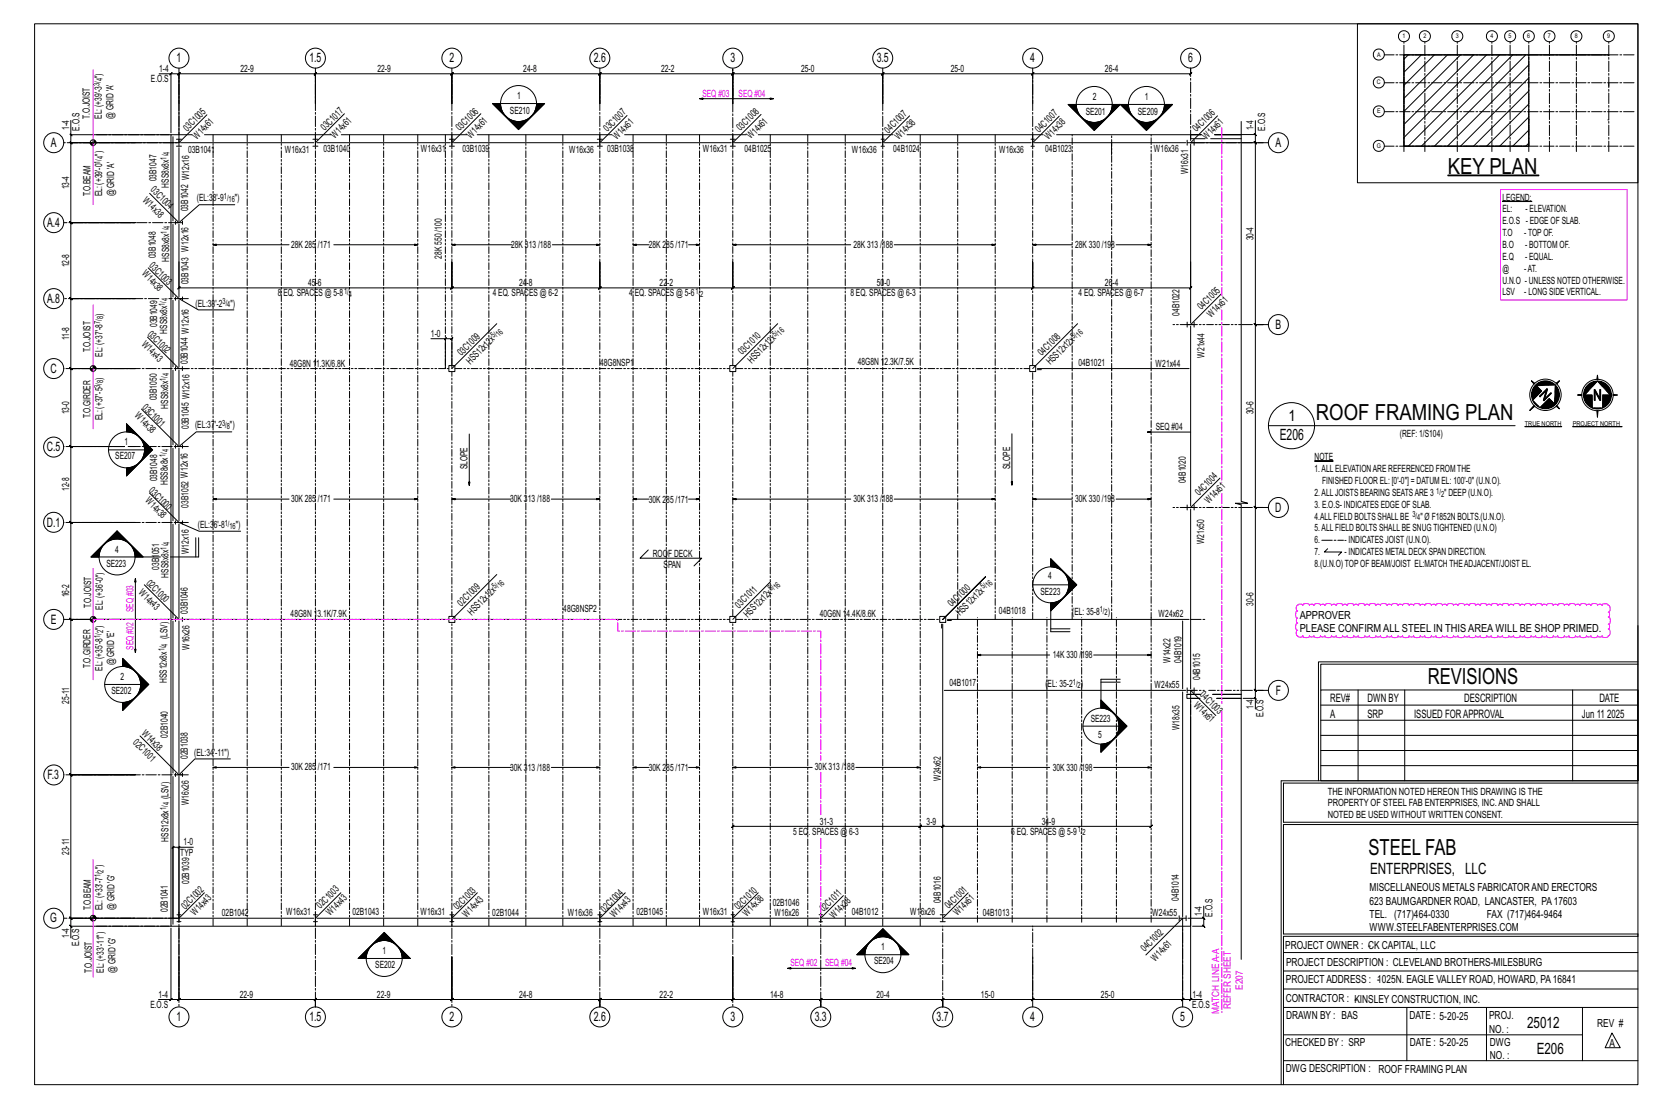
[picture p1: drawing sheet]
<svg xmlns="http://www.w3.org/2000/svg" width="914mm" height="610mm" viewBox="0 0 914 610" stroke-linecap="round" stroke-linejoin="round" font-family="sans-serif">
<path d="M797 96h50v1h-50zM827 111h16zM839 235h21zM866 235h27zM724 254h10z" fill="#000" stroke="#000" stroke-width=".55"/>
<g fill="none" stroke="#000" stroke-width=".55">
<path d="M19 13h883v584h-883zM747 13h155v88h-155zM569 40l-1 1zM655 38v3l1-1-1 1h-86M775 30l-2 3M782 30l-9 10M790 30l-17 17M797 30l-24 24M804 30l-31 31M811 30l-38 39M818 30l-45 46M826 30l-51 50"/>
<path d="M833 30l-51 50M840 30l-50 50M842 30v50h-69v-50h113M842 36l-45 44M886 31v-1h-113v50h3M88 41h6v32M93 41l2-1zM94 41h5h-1l1-1v1v33M99 57v-16h-1l1-1v1h75h-1l1-1v1v16v-16h-1l1-1v1h75h-1l1-1v1v16v-16h-1l1-1v1h81l1-1-1 1v16v-16l1-1-1 1h73l1-1-1 1v16v-16l1-1-1 1h83h-1l2-1-1 1v16v-16h-1l2-1-1 1h83h-1l1-1v1v16M271 57l14 14 15-14-15 14zM271 57l14 14 14-14M272 57l5 6"/>
<path d="M272 57l5 5M272 57l5 4M272 57l4 4M273 57l3 3M274 57l2 2M274 57l2 1M275 57l1 1M275 57h1M276 57h24l-15 14-14-14h4M296 57h-1M296 57l-1 1M297 57l-2 1"/>
<path d="M297 57l-2 2M298 57l-3 3M299 57l-5 4M385 54h41M588 58l14 13 14-13M589 58l5 5M589 58l5 4M589 58l4 4M590 58l3 3M590 58l3 2M591 58l2 1M592 58h1"/>
<path d="M592 58h.1M592 58h53M592 58h-4l14 14M593 59l-2-1 2 1M612 58h.1M613 58h-1M613 58l-1 1M614 58l-2 1M614 58l-2 2M615 58l-3 2M615 58l-3 3M616 58l-5 4"/>
<path d="M616 58l-6 5M617 58l-15 14-14-14 14 14M618 58l4 4M618 58l4 3M619 58l3 2M619 58l2 2M620 58l1 1M620 58h1M621 58h.1M641 58h1l-1 1M641 58h.1M642 58h-1"/>
<path d="M642 58l-1 1M643 58l-2 1M643 58l-2 2M644 58l-3 2M644 58l-4 3M644 58l-4 4M645 58l-5 4M645 58l-4 1M645 58l-6 5M645 58l-14 13-14-13 6 5M645 58l-14 14-14-14 14 14M645 58l-14 14"/>
<path d="M842 57l-24 23M842 50l-31 30M842 43l-38 37M886 46v2M38 74l2 1zM39 66v8h54M49 79h4M50 79l1 1M51 79h.1M51 78l1 1M51 77l1 2M51 77l2 2"/>
<path d="M51 77v3M52 77l1 1M75 79h-36l-1-1 2 1h-1v44l-1-1 2 1h-1h36h-36l-1-1 2 1h-1v41h-1l2 1-1-1h36h-36h-1l2 1-1-1v39l-1-1 2 2-1-1h36h-36l-1-1 2 2-1-1v43l-1-1 2 2-1-1h29h-29l-1-1 2 2-1-1v42l-1-1 2 1h-1h36h-36l-1-1 2 1h-1v53l-1-1 2 2-1-1h34h-34l-1-1 2 2-1-1v86l-1-1 2 1h-1h36h-36l-1-1 2 1h-1v79l-1-1 2 1h-1h36M95 75v47M97 77h3M99 77v4M99 79h74M106 74h-12v436h561v-125h6h-8v-3h8h-8M113 74h69M114 63l-15 16h-60h1l-2-1 1 1v-5M172 77h3M174 77v4"/>
<path d="M174 79h74M188 74h69M190 63l-16 16M247 77h3M249 77v4M250 79h79M263 74h74M265 63l-16 16M276 60l-3-3 3 3M280 65l5 6 6-6M281 66l4 4 5-4M282 66l3 4 4-4"/>
<path d="M283 66l2 3M283 67l2 2 3-2M283 67l2 2 2-2M284 67l1 1 2-1M285 67v1l1-1M285 67h1M285 67h.1M286 67h-1M294 62l5-5-6 6M329 77h3M330 77v4M331 79h72"/>
<path d="M344 74h67M345 64l-15 15M402 77h3M403 77v4M404 79h81M417 74h75M419 63l-16 16M485 77h2M486 77v4M487 79h81M499 74h75M501 64l-15 15"/>
<path d="M568 77h1M569 77v4M569 79h84M582 74h79M583 64l-14 15M597 66l5 5 6-5M598 66l4 5 5-5M598 67l4 4 4-4M599 67l3 3M600 67l2 3M600 67l2 3 3-3M600 67l2 2"/>
<path d="M601 67l1 2M601 67l1 2 2-2M601 67l1 1M602 67v1M602 67h1M602 72l15-14 14 14M603 67l-1 1M604 67l-2 1M604 67l-2 2M605 67l-3 2M605 67l-3 3M606 67l-4 3"/>
<path d="M607 66l-5 5M612 79v6M626 66l5 5 5-5M626 66l5 5M627 66l4 5 5-5M627 67l4 4 4-4M627 67l4 3M628 67l3 3 4-3M628 67l3 3M629 67l2 3M629 67l2 2 2-2M629 67l2 2"/>
<path d="M630 67l1 2 2-2M630 67l1 1M630 67l1 1 1-1M631 67v1l1-1M631 67v1M632 67l-1 1M632 67l-1 2M633 67l-2 2M634 67l-3 3M654 77v3M654 79h3M655 74v2h8"/>
<path d="M655 79v99M657 77v3M666 76h17M669 74h14M670 64l-15 15h36h1l-2-1 1 1v-5M683 67v209l4 1h-7l3 1v250M690 73l2 2zM691 66v8h-22M695 79h-4l-1-1 2 1h-1v100l-1-1 2 1h-1h4h-4l-1-1 2 1h-1v100h-1l2 1-1-1h4h-4h-1l2 1-1-1v101h-1l2 1-1-1h4M842 79l-2 1M842 72l-9 8M842 64l-16 16"/>
<path d="M842 66v14h-69M885 66h1M97 81h3M99 81v41M172 81h3M247 81h3M329 81h3M402 81h3M485 81h2M568 81h1M82 106l17 17 11-10h19M95 124v40"/>
<path d="M97 122v2M97 123h3M99 123v41M100 122v2M117 135h42M184 135h46M249 135h33M304 135h26M349 135h8M379 135h6M403 135h65M492 135h56"/>
<path d="M569 135h21M614 135h20M82 148l17 16 10 7h20M99 144v15h-1l1-1v1h150h-1l1-1v1v-15v15h-1l1-1v1h81l1-1-1 1v-15v15l1-1-1 1h73l1-1-1 1v-15v15l1-1-1 1h166h-1l1-1v1v-15v15h-1l1-1v1h86l1-1-1 1v-15M95 165v37M97 164v1M97 164h3M99 165v37M100 164v1M273 178l-24 25v-16v-1l-1 1h1h-4M428 178l-25 25M593 178l-24 25"/>
<path d="M654 177v3M654 179h3M655 180v99M657 177v3M673 162l-18 17M81 186l18 17M237 187h8v16M245 187l1-1zM49 203h4M50 203l1 1M51 203v1M51 203h.1"/>
<path d="M51 202l1 1M51 203h1M51 201l2 2M51 201v4M52 201l1 2M95 204v41M97 202v2M97 203h3M99 204v41M100 202v2M247 201h3v4h-3zM402 201h3v4h-3z"/>
<path d="M567 201h3v4h-3zM571 203h84M571 204h2M843 210l2 1M844 211h1M845 211l-2-1 1 2M846 212h10v10l-3-3-5 5-4-4M846 212l3 3-5 5M846 212l-2 4v4M846 213l-2 3 1 4M846 213l-1 3v3M847 213l-2 3v3"/>
<path d="M847 214l-1 2v2M848 214l-1 2-1 2M848 214l-1 3M848 215l-1 2M849 215l-1 1M852 214l-2 6 4-4v1l-4 4v-1M852 214l-5 4 1 1 4-4M852 214l-2 6 4-4M852 214l-4 4M853 212h-4M853 220h-1M853 220l-1 1"/>
<path d="M853 212l-2-1-3 1M854 217l-4 4 2-7-4 4M854 212l-3-1-4 1M855 212a7 7 0 0 0-9 0M856 212a7 7 0 0 0-9-1 7 7 0 0 0-3 9M856 216v4M856 215l1 3-1 2M856 214l1 4-1 3M856 214a7 7 0 0 1 0 8M856 213a7 7 0 0 1 0 9M856 212a7 7 0 0 1 1 10 7 7 0 0 1-9 2M857 211l1-1-1 1"/>
<path d="M858 211h-1M858 210l-1 2M869 218h2M871 217l-1 1h1M871 217l-2 1h1M872 218l1 3 4 3M873 218l1 3 3 2M873 218l1 2 3 3M874 218l1 2 2 2M875 218v2l2 1M875 218v1l2 2M875 218l2 3"/>
<path d="M876 218l1 2M876 218l1 1M877 213l-3 2M877 212l-2 2-1 2M878 211l-3 2-2 4M878 211a7 7 0 0 0-5 6M879 211a7 7 0 0 0-7 6M879 210a7 7 0 0 0-7 6 7 7 0 0 0 5 8M879 209v-1v1M879 208v-1l1 2M879 207v2M879 210l7 8h-4v7h-5v-7h-5z"/>
<path d="M880 210a7 7 0 0 1 7 6 7 7 0 0 1-5 8M880 211a7 7 0 0 1 6 6M881 215v5l-3-4M881 215v4l-3-4v5v-5M881 215v5l-3-5v5M881 211l3 2 2 4M881 212l3 1 1 3M882 213l3 2M883 218l-1 1M883 218l-1 2M884 218l-2 3M884 218l-1 1-1 2"/>
<path d="M884 218v2l-2 1M885 218l-1 2-2 2M885 218l-1 3-2 2M886 218l-1 3-3 2M886 218l-1 3-3 3M888 217l2 1M889 218h-1M890 218h-2M70 238v-5l14 15-14 14M70 234l14 14-14 14 14-14zM70 235l3 3M70 238h.1"/>
<path d="M70 237l1 1M70 235l4 4M70 236l2 2M70 234l4 5M70 237v1M70 236l1 2M70 234l13 14M72 238l-2-2 2 2M75 239l-5-5 5 6M78 225l21 21 9-8h20M258 239v28M557 239v28"/>
<path d="M632 238h23M698 234h136M844 223l-2 3 2-2M845 221l2 3M845 223l-1 1M845 224h-1M845 224l-3 2M853 220l-2 1M854 220l-3 2M854 221l-2 1h-2M854 221l-2 1-2 1M855 221l-3 2h-3"/>
<path d="M855 222l-3 1h-3M855 222l-3 2-3-1M855 222l-3 2h-3M856 222l-3 2h-5M857 224h1M857 223l1 2-1-1M857 223l1 2M878 225h3M879 226v4M880 226l-1 4v-4v1M60 248h20M70 258v4"/>
<path d="M70 258h.1M71 246h4zM71 258l-1 1M72 257l-2 2M72 257l-2 3M73 257l-3 3 3-3M74 257l-4 4M75 256l-5 5M75 256l-5 6M78 242l5 6M78 243l5 5M79 244l4 4-4 4"/>
<path d="M79 244l3 4-3 3M79 245l3 3-3 3M79 245l3 3-3 2M79 246l2 2-2 2M79 246l2 2-2 1M80 247v1v1M80 247v1M80 248h.1M83 248l-4 4M83 248l-5 5M83 248l-13 14M95 247v40"/>
<path d="M97 245v2M97 246h3M99 247v40M100 245v2M82 272l17 16 11 5h22M117 275h42M184 275h46M249 275h32M304 275h26M349 275h8M379 275h6M403 275h65"/>
<path d="M492 275h56M569 275h21M614 275h20M654 278v3M654 279h3M657 278v3M672 263l-17 16M59 298l5-5 6 5M60 298l4-4 5 4M61 297l3-3 4 3M62 297l2-3 3 3M62 297l2-2 3 2"/>
<path d="M62 297l2-2 2 2M63 297l1-1 2 1M64 297v-1l1 1M64 297h1M64 295l-1 2M64 293l-4 5M64 295l2 2M64 293l5 5M64 293l-14 14M64 294l4 4M64 294l-3 3M95 289v51"/>
<path d="M97 287v2M97 288h3M99 289v51M100 287v2M108 296v11M109 296v11h-15M655 280v99M50 307l14-14 15 14M55 307h-1M55 306l-1 1M55 305l-2 2M55 304l-3 3"/>
<path d="M55 303l-3 4 3-3M55 303l-4 4M56 302l-5 5M56 301l-5 6M72 301l6 6-5-6M73 302l5 5M73 303l5 4M74 303l3 4M74 304l3 3M74 304l2 3M74 305l2 2M74 306l1 1"/>
<path d="M74 307h1M75 319v40M79 307h-29l14-15 15 15h9M273 316l-24 25M357 303l-5 4h34l-4 5M578 310l3 3M578 309l4 4M578 312h1M578 310l2 2M578 308l15 14-15 14 14-14zM578 308l6 6M578 311l2 1"/>
<path d="M578 309l5 4M578 311l1 1M578 310l3 2M579 312l-1-4 15 14-15 14M587 317l5 5M587 318l5 4-5 4M588 318l3 4-3 4M588 319l3 3-3 4M588 319l3 3-3 3M588 320l2 2-2 2M731 302l-2 2h10l-2 2M51 340l1 1"/>
<path d="M51 340l2 1M51 339v4M52 339l1 2M79 322l20 19M97 340v2M100 340v2M247 339h3v4h-3zM402 339h3v4h-3zM424 320l-21 21M517 339h4v4h-4zM569 322h19M578 332v16h11"/>
<path d="M579 332h.1M579 332l-1 1M580 332l-2 1M580 332l-2 2M581 332l-3 2M582 331l-4 4M583 331l-5 4M584 330l-6 6 6-6M588 321l2 1-2 2M588 321l2 1-2 1M588 321l1 1-1 1M588 322h.1"/>
<path d="M592 322l-5 5M592 322l-14 14M49 341h4M50 341l1 2M50 341l1 1M51 341v1M51 341h.1M51 341h1M95 342v84M97 341h3M99 342v84M518 344v2"/>
<path d="M519 341l24-23-24 23M519 344v159M522 341h133M522 342h2M578 346h11M651 342v37M902 345v85h-197M68 367v-4l14 14-14 14M68 363l14 14-14 14 14-14zM68 366l1 1M68 364l3 4M68 366v1"/>
<path d="M68 364l4 4M68 365l2 2M68 363l5 6M68 367h.1M73 369l-5-6 13 14-13 14M76 372l5 5-5 5M76 372l5 5-5 4M77 373l4 4M77 373l3 4M77 374l3 3M77 374l3 3-3 3M77 375l2 2-2 2"/>
<path d="M77 375l2 2-2 1M77 376l2 1-2 1M77 376l1 1M77 376l1 1h-1M77 377h.1M77 377h-19M78 377l-1 1M79 377l-2 2M80 377l-3 3M80 377l-3 4M538 361h40M602 361h32"/>
<path d="M606 376h11M617 374h-11v16M654 379v3M657 379v3M727 380h175v50h-175zM748 380v50M773 380v50M866 380v50M902 366h-175v14M902 364h-176v66M68 387v4M68 387h.1"/>
<path d="M68 387v1M69 387l-1 1M70 387l-2 2M70 386l-2 3M71 386l-3 4M72 386l-4 4M73 385l-5 6M520 380h133M596 400h20M606 388l2 2M606 390h.1M606 387l3 3"/>
<path d="M606 387l4 4M606 388l3 2M606 389l1 1M606 389l2 1M606 386l6 6M606 387l5 4M606 386l5 5M607 390l-1-1 1 1M614 395l6 5-6 5M615 395l4 5-4 4M615 396l4 4-4 4M615 396l4 4-4 3"/>
<path d="M616 397l2 3M616 397l2 3-2 3M616 397l2 3-2 2M616 398l2 2-2 2M616 398l1 2M616 399l1 1-1 1M616 400h.1M618 400l-2 2M619 400l-4 3M620 400l-5 5M651 381v124M654 380h3"/>
<path d="M655 395v155h7M655 380l14 14M668 382h15M670 385h13M684 385h7v5M691 384l1 1zM691 380l1 1-1-1v5M727 397h175M727 388h175M77 405l22 22 8-9h20M606 410v4l14-14-14-14 14 14-14 14M606 410h.1"/>
<path d="M607 410h-1M607 410l-1 1M608 410l-2 1M608 410l-2 2M609 409l-3 3 3-3M609 409l-3 3M610 409l-4 4M611 409l-5 4M612 408l-6 6 5-6M727 413h175M727 405h175M95 428v81"/>
<path d="M97 426v2M97 427h3M99 428v75M100 426v2M117 423h42M184 423h46M249 423h32M304 423h26M349 423h8M379 423h6M403 423h44M471 423h36"/>
<path d="M538 423h40M602 423h32M705 430v167M727 422h175M902 431h-195v22h195M634 455v-1l-1 2 1-1h-115l1-1-2 2 2-2-2 2 1-1h-12v-1l-1 2 1-2-1 2 1-1h-104l1-1-1 2v-1M902 454h-195v60h195v2h-195v81M98 467l1-1zM99 467h-4l1-1-1 1v39M106 467h-7v39M113 492l-14 14M188 492l-14 14"/>
<path d="M263 492l-14 14M344 492l-14 14M417 492l-14 14M464 493l-12 13M533 492l-14 14M663 499v7h-9M38 509l2 2zM49 506h4M50 506l1 1M51 506h.1M51 505l1 1M51 504l2 2"/>
<path d="M51 504v4M52 504l1 1M93 510h-54v6M94 511v39h-7M97 504h3M97 508h3M99 510v40l-1 1 1-1h-5M99 506h-60l-1-1 2 1h-1v4M99 504v4M99 506h74M173 504h2M173 508h2"/>
<path d="M174 504v4M174 506h74M206 519l6-5 5 5M208 519l4-4 3 4M209 518l3-3 2 3M209 518l3-2 2 2M210 518l2-2 1 2M211 518l1-1v1M211 518h1M212 517l1 1M212 516l-2 2M212 516l1 2"/>
<path d="M212 515l-5 4M212 515l4 4M212 517l-2 1M212 515l-4 4M212 514l-5 5M248 504h2M248 508h2M249 504v4M250 506h79M329 504h2M329 508h2M330 504v4"/>
<path d="M331 506h72M402 504h2M402 508h2M403 504v4M404 506h47M451 504h2M451 508h2M452 504v4M453 506h65M478 520l-6 6M481 517l5-5 5 5M482 517l4-5 4 5"/>
<path d="M482 517l4-4 4 4M483 516l3-3 3 3M483 516l3-2 3 2M484 516l2-2 2 2M485 516l1-1 1 1M486 513l4 4M486 515l1 1M486 515l-1 1M486 513l-3 3M486 516h.1M494 520l6 6M518 504h2"/>
<path d="M518 508h2M519 504v4M520 506h128M649 504v3M649 506h4M651 510v40l-1 1 2-1h-1h4M651 506l-20 20M653 504v3M662 505l1 1zM663 506v4l-1-1 1 2v-1h-6M99 527v23l-1 1 1-1h75l-1 1 1-1v4v-4l-1 1 1-1h75l-1 1 1-1v-23v23l-1 1 1-1h81v1l1-1h-1v4v-4v1l1-1h-1h73v1l1-1h-1v-23v23v1l1-1h-1h49l-1 1 1-1v4v-4l-1 1 1-1h67l-1 1 2-1h-1v4v-4l-1 1 2-1h-1h50l-1 1 1-1v-23M197 528l15-14 14 14-14-14z"/>
<path d="M202 528h-5l15-15 14 15h-24M202 527l-1 1M202 526l-2 2M202 525l-3 3M202 524l-3 4M203 523l-5 5M203 522l-5 6 14-14 14 14M220 522l5 6M220 523l5 5M221 524l4 4M221 524l3 4M221 525l3 3"/>
<path d="M221 526l2 2M221 527l1 1-1-1M221 527l1 1M434 533h37M472 526l14-14 14 14-14-14zM472 526l14-14 14 14M476 526h.1M476 525l-4 1 14-15 14 15h-24M476 525l-1 1M476 524l-1 2M476 524l-2 2M476 523l-2 3"/>
<path d="M477 523l-3 3M477 523l-4 3M477 522l-4 4M477 521l-4 5M494 520l6 6-5-5M495 522l4 4M495 523l4 3M496 523l2 3M496 524l2 2M496 524l1 2M496 525l1 1M496 525v1"/>
<path d="M496 526h.1M707 535h195M707 525h195M93 551l2-1zM569 550l-1 1zM569 550h82l-1 1 2-1h-1M655 550h1l-1 1zM707 555h195M707 545h195M774 555v29M818 555v29M871 555v29"/>
<path d="M707 570h164M887 569l5 8h-8zM707 584h195"/>
<circle cx="773" cy="20" r="3"/>
<circle cx="784" cy="20" r="3"/>
<circle cx="802" cy="20" r="3"/>
<circle cx="821" cy="20" r="3"/>
<circle cx="831" cy="20" r="3"/>
<circle cx="842" cy="20" r="3"/>
<circle cx="853" cy="20" r="3"/>
<circle cx="868" cy="20" r="3"/>
<circle cx="886" cy="20" r="3"/>
<circle cx="99" cy="32" r="6"/>
<circle cx="174" cy="32" r="6"/>
<circle cx="249" cy="32" r="6"/>
<circle cx="330" cy="32" r="6"/>
<circle cx="403" cy="32" r="6"/>
<circle cx="486" cy="32" r="6"/>
<circle cx="569" cy="32" r="6"/>
<circle cx="655" cy="32" r="6"/>
<circle cx="759" cy="30" r="3"/>
<circle cx="285" cy="57" r="10"/>
<circle cx="602" cy="58" r="10"/>
<circle cx="631" cy="58" r="10"/>
<circle cx="759" cy="45" r="3"/>
<circle cx="30" cy="79" r="6"/>
<circle cx="51" cy="79" r="1.6"/>
<circle cx="704" cy="79" r="6"/>
<circle cx="759" cy="61" r="3"/>
<circle cx="759" cy="80" r="3"/>
<circle cx="30" cy="123" r="6"/>
<circle cx="30" cy="164" r="6"/>
<circle cx="704" cy="179" r="6"/>
<circle cx="30" cy="203" r="6"/>
<circle cx="51" cy="203" r="1.6"/>
<circle cx="851" cy="217" r="9"/>
<circle cx="851" cy="217" r="8"/>
<circle cx="879" cy="218" r="9"/>
<circle cx="879" cy="218" r="8"/>
<circle cx="711" cy="234" r="13"/>
<circle cx="30" cy="246" r="6"/>
<circle cx="70" cy="248" r="10"/>
<circle cx="704" cy="279" r="6"/>
<circle cx="30" cy="288" r="6"/>
<circle cx="64" cy="307" r="10"/>
<circle cx="578" cy="322" r="10"/>
<circle cx="30" cy="341" r="6"/>
<circle cx="51" cy="341" r="1.6"/>
<circle cx="68" cy="377" r="10"/>
<circle cx="606" cy="400" r="10"/>
<circle cx="704" cy="380" r="6"/>
<circle cx="30" cy="427" r="6"/>
<circle cx="30" cy="506" r="6"/>
<circle cx="51" cy="506" r="1.6"/>
<circle cx="212" cy="528" r="10"/>
<circle cx="486" cy="526" r="10"/>
<circle cx="99" cy="560" r="6"/>
<circle cx="174" cy="560" r="6"/>
<circle cx="249" cy="560" r="6"/>
<circle cx="330" cy="560" r="6"/>
<circle cx="403" cy="560" r="6"/>
<circle cx="452" cy="560" r="6"/>
<circle cx="519" cy="560" r="6"/>
<circle cx="569" cy="560" r="6"/>
<circle cx="651" cy="560" r="6"/>
</g>
<path d="M51 38v75M826 104h70v61h-70zM51 168v33M51 203v33M51 313v26M714 334a2 2 0 0 1 3-1 2.1 2.1 0 0 1 4 0 1.4 1.4 0 0 1 2 0 2.1 2.1 0 0 1 4 0 1.4 1.4 0 0 1 2 0 2.1 2.1 0 0 1 4 0 1.5 1.5 0 0 1 3 0 2.1 2.1 0 0 1 3 0 1.5 1.5 0 0 1 3 0 2.1 2.1 0 0 1 3 0 1.5 1.5 0 0 1 3 0 2.1 2.1 0 0 1 3 0 1.5 1.5 0 0 1 3 0 2.1 2.1 0 0 1 3 0 1.5 1.5 0 0 1 3 0 2.1 2.1 0 0 1 4 0 1.4 1.4 0 0 1 2 0 2.1 2.1 0 0 1 4 0 1.4 1.4 0 0 1 2 0 2.1 2.1 0 0 1 4 0 1.4 1.4 0 0 1 2 0 2.1 2.1 0 0 1 4 0 1.4 1.4 0 0 1 2 0 2.1 2.1 0 0 1 4 0 1.4 1.4 0 0 1 2 0 2.1 2.1 0 0 1 4 0 1.5 1.5 0 0 1 3 0 2.1 2.1 0 0 1 3 0 1.5 1.5 0 0 1 3 0 2.1 2.1 0 0 1 3 0 1.5 1.5 0 0 1 3 0 2.1 2.1 0 0 1 3 0 1.5 1.5 0 0 1 3 0 2.1 2.1 0 0 1 3 0 1.5 1.5 0 0 1 3 0 2.1 2.1 0 0 1 4 0 1.4 1.4 0 0 1 2 0 2.1 2.1 0 0 1 4 0 1.4 1.4 0 0 1 2 0 2.1 2.1 0 0 1 4 0 1.4 1.4 0 0 1 2 0 2.1 2.1 0 0 1 4 0 1.4 1.4 0 0 1 2 0 2.1 2.1 0 0 1 4 0 1.4 1.4 0 0 1 2 0 2.1 2.1 0 0 1 4 0 1.5 1.5 0 0 1 3 0 2.1 2.1 0 0 1 3 0 1.5 1.5 0 0 1 3 0 2.1 2.1 0 0 1 3 0 1.5 1.5 0 0 1 3 0 2.1 2.1 0 0 1 3 0 1.5 1.5 0 0 1 3 0 2.1 2.1 0 0 1 4 0 1.4 1.4 0 0 1 2 0 2.2 2.2 0 0 1 4 0v2v2h-1l1 1-1 2h1l1 2-1 2h-1h1v2a2.6 2.6 0 0 1-1 4l-1 1h-2v-1l-1 1-1-1-1 1h-1h-2v-1l-1 1-2-1v1h-1h-2v-1l-1 1-2-1v1h-2h-1v-1l-2 1-1-1v1h-2h-1v-1l-2 1-1-1v1h-2h-1l-1-1-1 1-1-1v1h-2h-1l-1-1-1 1-1-1v1h-2h-2v-1l-1 1-1-1v1h-2h-2v-1l-1 1-1-1-1 1h-1h-2v-1l-1 1-1-1-1 1h-1h-2v-1l-1 1-2-1v1h-1h-2v-1l-1 1-2-1v1h-1h-2v-1l-1 1-2-1v1h-2h-1v-1l-2 1-1-1v1h-2h-1v-1l-2 1-1-1v1h-2h-1l-1-1-1 1-1-1v1h-2h-1l-1-1-1 1-1-1v1h-2h-2v-1l-1 1-1-1v1h-2h-2v-1l-1 1-1-1-1 1h-1h-2v-1l-1 1-1-1-1 1h-1h-2v-1l-1 1-2-1v1h-1h-2v-1l-1 1-2-1v1h-1h-2v-1l-2 1-1-1v1h-2h-1v-1l-2 1-1-1v1h-2h-1v-1l-2 1-1-1v1h-2h-1l-1-1-1 1-1-1v1h-2h-1l-1-1-1 1-1-1v1h-2l-2-1a2.2 2.2 0 0 1-3 0 2.2 2.2 0 0 1 0-3 2.2 2.2 0 0 1 0-4 1.5 1.5 0 0 1 0-3 2.2 2.2 0 0 1 0-4zM51 341v33M51 473v31M51 506v32" fill="none" stroke="#f0f" stroke-width=".55"/>
<path d="M773 30h69v50h-69z" fill="none" stroke="#000" stroke-width=".55" stroke-dasharray="0 1"/>
<g fill="none" stroke="#000" stroke-width=".55" stroke-dasharray="5.8 1 1 1">
<path d="M99 38v41h-64M174 38v41M249 38v41M330 38v41M486 38v41M569 38v41M900 30h-138M403 54v-16v41M900 46h-138M53 74h41M698 79h-43v-41M900 62h-138"/>
<path d="M773 83v-60M784 83v-60M802 83v-60M821 83v-60M831 83v-60M842 83v-60M853 83v-60M868 83v-60M886 83v-60M900 80h-138M99 123h-64M87 164h-52"/>
<path d="M104 164h-11M655 179h-9M698 179h-15M104 203h-69M68 246h-33M104 246h-33M655 279h-9M698 279h-15M104 288h-69M728 298h12M35 341h64M75 341h42"/>
<path d="M655 341h8M655 394v-14M698 380h-15M104 427h-69M53 510h41M99 502v52M99 506h-64M174 502v52M249 502v52M330 502v52M403 502v52M452 502v52"/>
<path d="M519 554v-44M569 554v-44M651 554v-48"/>
</g>
<g fill="none" stroke="#000" stroke-width=".55" stroke-dasharray="3.7 1 1 1 1 1">
<path d="M117 74v129M136 74v129M155 74v129M174 74v129M192 74v129M211 74v129M230 74v129M245 74v129M269 74v129M289 74v129M310 74v129M330 74v129"/>
<path d="M349 74v129M367 74v129M385 74v129M424 74v129M445 74v129M465 74v129M486 74v129M507 74v129M527 74v267M548 74v267M655 179h28M101 203h146"/>
<path d="M249 201v-127M251 203h151M403 201v-127M405 203h162M569 201v-127M590 203v-129M612 204v-130M634 203v-129M655 279h28M249 339v-134M403 339v-134M101 341h146"/>
<path d="M251 341h151M405 341h112M569 341v-136M590 341v-138M612 341v-138M634 341v-138M538 380v-40M557 380v-40M576 380v-40M595 380v-40M615 380v-40M634 380v-40"/>
<path d="M655 380h8M665 380h18M117 510v-307M136 510v-307M155 510v-307M174 510v-307M192 510v-307M211 510v-307M230 510v-307M249 510v-167M269 510v-307M289 510v-307"/>
<path d="M310 510v-307M330 510v-307M349 510v-307M367 510v-307M385 510v-307M403 510v-167M424 510v-307M445 510v-307M465 510v-307M486 510v-307M507 510v-307M538 508v-128"/>
<path d="M557 508v-128M576 508v-128M595 508v-128M615 508v-128M634 508v-128"/>
</g>
<path d="M673 70v93M673 171v95M673 272v115M51 341h289v7h112v71M673 392v166M452 425v25M452 462v44" fill="none" stroke="#f0f" stroke-width=".55" stroke-dasharray="5.8 1 1 1"/>
<g font-size="12.2">
<text x="797" y="96">KEY PLAN</text>
<text x="724" y="232">ROOF FRAMING PLAN</text>
<text x="786" y="377">REVISIONS</text>
<text x="753" y="471">STEEL FAB</text>
</g>
<g font-size="8.6">
<text x="709" y="232">1</text>
<text x="704" y="242">E206</text>
<text x="754" y="481">ENTERPRISES, LLC</text>
<text x="841" y="566">25012</text>
<text x="846" y="580">E206</text>
</g>
<g font-size="7.2">
<text x="97" y="34">1</text>
<text x="170" y="34">1.5</text>
<text x="247" y="34">2</text>
<text x="327" y="34">2.6</text>
<text x="402" y="34">3</text>
<text x="483" y="34">3.5</text>
<text x="567" y="34">4</text>
<text x="654" y="34">6</text>
<text x="28" y="81">A</text>
<text x="702" y="81">A</text>
<text x="26" y="125">A.4</text>
<text x="26" y="167">A.8</text>
<text x="702" y="181">B</text>
<text x="28" y="205">C</text>
<text x="26" y="249">C.5</text>
<text x="702" y="282">D</text>
<text x="26" y="290">D.1</text>
<text x="28" y="343">E</text>
<text x="702" y="382">F</text>
<text x="26" y="429">F.3</text>
<text x="28" y="508">G</text>
<text x="97" y="562">1</text>
<text x="170" y="562">1.5</text>
<text x="247" y="562">2</text>
<text x="327" y="562">2.6</text>
<text x="402" y="562">3</text>
<text x="449" y="562">3.3</text>
<text x="516" y="562">3.7</text>
<text x="567" y="562">4</text>
<text x="650" y="562">5</text>
</g>
<g font-size="6.4">
<text x="732" y="386">REV#</text>
<text x="753" y="386">DWN BY</text>
<text x="806" y="386">DESCRIPTION</text>
<text x="880" y="386">DATE</text>
<text x="732" y="395">A</text>
<text x="753" y="395">SRP</text>
<text x="778" y="395">ISSUED FORAPPROVAL</text>
<text x="871" y="395">Jun 11</text>
<text x="885" y="395">2025</text>
</g>
<g font-size="6.1">
<text x="716" y="341">APPROVER</text>
<text x="716" y="348">PLEASE CONFIRM ALL STEEL IN THIS AREA WILL BE SHOP PRIMED.</text>
<text x="754" y="491">MISCELLANEOUS METALS FABRICATORAND ERECTORS</text>
<text x="754" y="498">623 BAUMGARDNER ROAD, LANCASTER, PA17603</text>
<text x="754" y="505">TEL. (717)464-0330</text>
<text x="819" y="505">FAX (717)464-9464</text>
<text x="754" y="513">WWW.STEELFABENTERPRISES.COM</text>
<text x="708" y="523">PROJECT OWNER : -CK CAPITAL, LLC</text>
<text x="708" y="532">PROJECT DESCRIPTION : CLEVELAND BROTHERS-MILESBURG</text>
<text x="708" y="541">PROJECTADDRESS : -1025N. EAGLE VALLEY ROAD, HOWARD, PA16841</text>
<text x="708" y="552">CONTRACTOR : -KINSLEY CONSTRUCTION, INC.</text>
<text x="708" y="561">DRAWN BY : BAS</text>
<text x="776" y="561">DATE : 5-20-25</text>
<text x="820" y="561">PROJ.</text>
<text x="820" y="569">NO. :</text>
<text x="879" y="566">REV #</text>
<text x="708" y="576">CHECKED BY : SRP</text>
<text x="776" y="576">DATE : 5-20-25</text>
<text x="820" y="576">DWG</text>
<text x="886" y="577">A</text>
<text x="820" y="583">NO. :</text>
<text x="708" y="590">DWG DESCRIPTION : ROOF FRAMING PLAN</text>
</g>
<g font-size="5.5">
<text x="88" y="40">1-4</text>
<text x="132" y="40">22-9</text>
<text x="208" y="40">22-9</text>
<text x="288" y="40">24-8</text>
<text x="364" y="40">22-2</text>
<text x="441" y="40">25-0</text>
<text x="523" y="40">25-0</text>
<text x="608" y="40">26-4</text>
<text x="56" y="43" transform="rotate(-90 56 43)">&quot;)</text>
<text x="83" y="45">E.O.S</text>
<text x="285" y="54">1</text>
<text x="602" y="55">2</text>
<text x="630" y="55">1</text>
<text x="49" y="65" transform="rotate(-90 49 65)">T.O.JOIST</text>
<text x="56" y="65" transform="rotate(-90 56 65)">EL: (+39'-3</text>
<text x="63" y="65" transform="rotate(-90 63 65)">@ GRID 'A'</text>
<text x="112" y="63" transform="rotate(-45 112 63)">5</text>
<text x="262" y="63" transform="rotate(-45 262 63)">6</text>
<text x="281" y="63">SE210</text>
<text x="344" y="64" transform="rotate(-45 344 64)">7</text>
<text x="417" y="63" transform="rotate(-45 417 63)">8</text>
<text x="498" y="64" transform="rotate(-45 498 64)">7</text>
<text x="581" y="64" transform="rotate(-45 581 64)">7</text>
<text x="598" y="63">SE201</text>
<text x="626" y="63">SE209</text>
<text x="668" y="64" transform="rotate(-45 668 64)">6</text>
<text x="38" y="72" transform="rotate(-90 38 72)">1-4</text>
<text x="44" y="72" transform="rotate(-90 44 72)">E.O.S</text>
<text x="690" y="72" transform="rotate(-90 690 72)">1-4</text>
<text x="696" y="72" transform="rotate(-90 696 72)">E.O.S</text>
<text x="103" y="73" transform="rotate(-45 103 73)">03C10</text>
<text x="108" y="77" transform="rotate(-45 108 77)">W14x61</text>
<text x="179" y="72" transform="rotate(-45 179 72)">03C1017</text>
<text x="184" y="76" transform="rotate(-45 184 76)">W14x61</text>
<text x="253" y="72" transform="rotate(-45 253 72)">03C10</text>
<text x="259" y="76" transform="rotate(-45 259 76)">W14x61</text>
<text x="334" y="73" transform="rotate(-45 334 73)">03C10</text>
<text x="340" y="77" transform="rotate(-45 340 77)">W14x61</text>
<text x="408" y="72" transform="rotate(-45 408 72)">03C10</text>
<text x="413" y="77" transform="rotate(-45 413 77)">W14x61</text>
<text x="489" y="74" transform="rotate(-45 489 74)">04C10</text>
<text x="495" y="77" transform="rotate(-45 495 77)">W14x38</text>
<text x="572" y="73" transform="rotate(-45 572 73)">04C10</text>
<text x="577" y="77" transform="rotate(-45 577 77)">W14x38</text>
<text x="659" y="73" transform="rotate(-45 659 73)">04C10</text>
<text x="664" y="77" transform="rotate(-45 664 77)">W14x61</text>
<text x="178" y="84">03B1040</text>
<text x="232" y="83">W16x31</text>
<text x="255" y="84">03B1039</text>
<text x="334" y="84">03B1038</text>
<text x="387" y="84">W16x31</text>
<text x="410" y="84">04B1025</text>
<text x="469" y="84">W16x36</text>
<text x="492" y="84">04B1024</text>
<text x="575" y="84">04B1023</text>
<text x="635" y="83">W16x36</text>
<text x="56" y="86" transform="rotate(-90 56 86)">&quot;)</text>
<text x="104" y="85">03B1041</text>
<text x="157" y="84">W16x31</text>
<text x="313" y="84">W16x36</text>
<text x="550" y="84">W16x36</text>
<text x="86" y="100" transform="rotate(-90 86 100)">03B1047</text>
<text x="654" y="96" transform="rotate(-90 654 96)">W16x31</text>
<text x="38" y="104" transform="rotate(-90 38 104)">13-4</text>
<text x="83" y="105" transform="rotate(45 83 105)">03C10</text>
<text x="93" y="103" transform="rotate(-90 93 103)">HSS8x8x</text>
<text x="50" y="108" transform="rotate(-90 50 108)">T.O.BEAM</text>
<text x="56" y="108" transform="rotate(-90 56 108)">EL: (+39'-0</text>
<text x="63" y="108" transform="rotate(-90 63 108)">@ GRID 'A'</text>
<text x="78" y="110" transform="rotate(45 78 110)">W14x38</text>
<text x="92" y="114" transform="rotate(45 92 114)">4</text>
<text x="108" y="111">(EL:38'-9</text>
<text x="129" y="111">&quot;)</text>
<text x="827" y="110">LEGEND:</text>
<text x="104" y="116" transform="rotate(-90 104 116)">03B1042 W12x16</text>
<text x="827" y="117">EL:</text>
<text x="840" y="117">- ELEVATION.</text>
<text x="827" y="124">E.O.S - EDGE OF SLAB.</text>
<text x="827" y="130">T.O</text>
<text x="839" y="130">- TOPOF.</text>
<text x="160" y="136">28K 285</text>
<text x="175" y="136">/171</text>
<text x="281" y="137">28K 3</text>
<text x="291" y="137">13 /188</text>
<text x="357" y="137">28K 2</text>
<text x="367" y="137">85 /171</text>
<text x="470" y="136">28K 313 /188</text>
<text x="592" y="137">28K 330 /198</text>
<text x="690" y="132" transform="rotate(-90 690 132)">30-4</text>
<text x="827" y="137">B.O</text>
<text x="840" y="137">- BOTTOM OF.</text>
<text x="86" y="142" transform="rotate(-90 86 142)">03B1048</text>
<text x="243" y="142" transform="rotate(-90 243 142)">28K 550 /100</text>
<text x="827" y="143">E.Q</text>
<text x="840" y="143">- EQUAL.</text>
<text x="38" y="147" transform="rotate(-90 38 147)">12-8</text>
<text x="82" y="147" transform="rotate(45 82 147)">03C10</text>
<text x="93" y="144" transform="rotate(-90 93 144)">HSS8x8x</text>
<text x="827" y="150">@</text>
<text x="839" y="150">-AT.</text>
<text x="78" y="151" transform="rotate(45 78 151)">W14x38</text>
<text x="91" y="156" transform="rotate(45 91 156)">3</text>
<text x="104" y="157" transform="rotate(-90 104 157)">03B1043 W12x16</text>
<text x="170" y="158">45</text>
<text x="174" y="158">-</text>
<text x="175" y="158">6</text>
<text x="286" y="158">24</text>
<text x="290" y="158">-</text>
<text x="291" y="158">8</text>
<text x="363" y="158">22</text>
<text x="367" y="158">-</text>
<text x="368" y="158">2</text>
<text x="483" y="158">50</text>
<text x="487" y="158">-0</text>
<text x="608" y="158">26</text>
<text x="612" y="158">-</text>
<text x="614" y="158">4</text>
<text x="671" y="162" transform="rotate(-45 671 162)">5</text>
<text x="827" y="156">U.N.O - UNLESS NOTED OTHERWISE.</text>
<text x="153" y="163">8</text>
<text x="156" y="163">EQ. SPACES @ 5-8</text>
<text x="271" y="163">4 EQ. SPACES @ 6-2</text>
<text x="346" y="163">4</text>
<text x="349" y="163">EQ. SPACES @ 5-6</text>
<text x="468" y="163">8 EQ. SPACES @ 6-3</text>
<text x="594" y="163">4 EQ. SPACES @ 6-7</text>
<text x="827" y="163">LSV</text>
<text x="839" y="163">- LONG SIDE VERTICAL.</text>
<text x="108" y="169">(EL:38</text>
<text x="119" y="169">'-2</text>
<text x="127" y="169">&quot;)</text>
<text x="649" y="174" transform="rotate(-90 649 174)">04B1022</text>
<text x="661" y="171" transform="rotate(-45 661 171)">04C10</text>
<text x="56" y="174" transform="rotate(-90 56 174)">)</text>
<text x="667" y="175" transform="rotate(-45 667 175)">W14x61</text>
<text x="81" y="184" transform="rotate(45 81 184)">03C10</text>
<text x="87" y="180" transform="rotate(-90 87 180)">03B1049</text>
<text x="92" y="184" transform="rotate(-90 92 184)">HSS8x8x</text>
<text x="237" y="186">1-0</text>
<text x="38" y="187" transform="rotate(-90 38 187)">11-8</text>
<text x="78" y="190" transform="rotate(45 78 190)">W14x43</text>
<text x="263" y="187" transform="rotate(-45 263 187)">9</text>
<text x="583" y="187" transform="rotate(-45 583 187)">8</text>
<text x="50" y="194" transform="rotate(-90 50 194)">T.O.JOIST</text>
<text x="56" y="196" transform="rotate(-90 56 196)">EL: (+37'-8</text>
<text x="90" y="193" transform="rotate(45 90 193)">2</text>
<text x="254" y="196" transform="rotate(-45 254 196)">03C10</text>
<text x="409" y="196" transform="rotate(-45 409 196)">03C1010</text>
<text x="574" y="196" transform="rotate(-45 574 196)">04C10</text>
<text x="663" y="197" transform="rotate(-90 663 197)">W21x44</text>
<text x="103" y="201" transform="rotate(-90 103 201)">03B1044 W12x16</text>
<text x="160" y="202">48G8N 1</text>
<text x="174" y="202">1.3K/6.8K</text>
<text x="259" y="201" transform="rotate(-45 259 201)">HS 12x12x</text>
<text x="330" y="201">48G8NSP1</text>
<text x="414" y="200" transform="rotate(-45 414 200)">HS 12x12x</text>
<text x="472" y="201">48G8N 1</text>
<text x="487" y="201">2.3K/7.5K</text>
<text x="578" y="201" transform="rotate(-45 578 201)">HS 12x12x</text>
<text x="594" y="202">04B1021</text>
<text x="636" y="202">W21x44</text>
<text x="56" y="209" transform="rotate(-90 56 209)">)</text>
<text x="86" y="221" transform="rotate(-90 86 221)">03B1050</text>
<text x="78" y="225" transform="rotate(45 78 225)">03C10</text>
<text x="93" y="225" transform="rotate(-90 93 225)">HSS8x8x</text>
<text x="38" y="228" transform="rotate(-90 38 228)">13-0</text>
<text x="50" y="230" transform="rotate(-90 50 230)">T.O.GIRDER</text>
<text x="56" y="232" transform="rotate(-90 56 232)">EL: (+37'-5</text>
<text x="74" y="229" transform="rotate(45 74 229)">W14x38</text>
<text x="87" y="234" transform="rotate(45 87 234)">1</text>
<text x="690" y="228" transform="rotate(-90 690 228)">30-6</text>
<text x="104" y="236" transform="rotate(-90 104 236)">03B1045 W12x16</text>
<text x="107" y="236">(EL:37</text>
<text x="118" y="236">'</text>
<text x="119" y="236">-2</text>
<text x="127" y="236">&quot;)</text>
<text x="636" y="237">SEQ #04</text>
<text x="68" y="245">1</text>
<text x="771" y="241">(REF: 1/S104)</text>
<text x="63" y="253">SE207</text>
<text x="724" y="253">NOTE</text>
<text x="257" y="258" transform="rotate(-90 257 258)">SLOPE</text>
<text x="556" y="258" transform="rotate(-90 556 258)">SLOPE</text>
<text x="669" y="264" transform="rotate(-45 669 264)">4</text>
<text x="724" y="260">1.ALLELEVATIONARE REFERENCED FROMTHE</text>
<text x="87" y="265" transform="rotate(-90 87 265)">03B1048</text>
<text x="92" y="267" transform="rotate(-90 92 267)">HSS8x8x</text>
<text x="653" y="266" transform="rotate(-90 653 266)">04B1020</text>
<text x="728" y="267">FINISHED FLOOR EL: [0'-0&quot;] = DATUM EL: 100'-0&quot; (U.N.O).</text>
<text x="38" y="270" transform="rotate(-90 38 270)">12-8</text>
<text x="82" y="271" transform="rotate(45 82 271)">03C10</text>
<text x="660" y="273" transform="rotate(-45 660 273)">04C10</text>
<text x="724" y="273">2.ALLJOISTS BEARING SEATSARE 3</text>
<text x="795" y="273">&quot; DEEP(U.N.O).</text>
<text x="80" y="276" transform="rotate(45 80 276)">W14x38</text>
<text x="104" y="280" transform="rotate(-90 104 280)">03B1052 W12x16</text>
<text x="160" y="276">30K 285</text>
<text x="175" y="276">/171</text>
<text x="281" y="277">30K 3</text>
<text x="290" y="277">13 /188</text>
<text x="357" y="277">30K 2</text>
<text x="367" y="277">85 /171</text>
<text x="470" y="277">30K 313 /188</text>
<text x="592" y="277">30K 330 /198</text>
<text x="665" y="278" transform="rotate(-45 665 278)">W14x61</text>
<text x="724" y="280">3. E.O.S- INDICATES EDGE OF SLAB.</text>
<text x="724" y="286">4.ALLFIELD BOLTS SHALLBE</text>
<text x="782" y="286">&quot; Ø F1852N BOLTS.(U.N.O).</text>
<text x="109" y="291">(EL:3</text>
<text x="118" y="291">6'-8</text>
<text x="130" y="291">&quot;)</text>
<text x="724" y="293">5.ALLFIELD BOLTS SHALLBE SNUG TIGHTENED (U.N.O)</text>
<text x="663" y="300" transform="rotate(-90 663 300)">W21x50</text>
<text x="724" y="299">6.</text>
<text x="740" y="299">- INDICATES JOIST (U.N.O).</text>
<text x="63" y="305">4</text>
<text x="88" y="305" transform="rotate(-90 88 305)">051</text>
<text x="104" y="305" transform="rotate(-90 104 305)">W12x16</text>
<text x="724" y="306">7.</text>
<text x="740" y="306">- INDICATES METALDECK SPAN DIRECTION.</text>
<text x="359" y="307">ROO</text>
<text x="368" y="307">F DECK</text>
<text x="59" y="312">SE223</text>
<text x="88" y="314" transform="rotate(-90 88 314)">03B1</text>
<text x="365" y="313">S</text>
<text x="368" y="313">PAN</text>
<text x="724" y="312">8.(U.N.O) TOPOF BEAM/JOIST EL:MATCH THEADJACENT/JOIST EL.</text>
<text x="80" y="321" transform="rotate(45 80 321)">02C10</text>
<text x="93" y="318" transform="rotate(-90 93 318)">HSS8x8x</text>
<text x="577" y="319">4</text>
<text x="38" y="329" transform="rotate(-90 38 329)">16-2</text>
<text x="76" y="327" transform="rotate(45 76 327)">W14x43</text>
<text x="263" y="325" transform="rotate(-45 263 325)">9</text>
<text x="573" y="328">SE223</text>
<text x="50" y="335" transform="rotate(-90 50 335)">T.O.JOIST</text>
<text x="57" y="336" transform="rotate(-90 57 336)">EL: (+36'-0&quot;)</text>
<text x="254" y="334" transform="rotate(-45 254 334)">02C10</text>
<text x="407" y="335" transform="rotate(-45 407 335)">03C101</text>
<text x="524" y="335" transform="rotate(-45 524 335)">04C10</text>
<text x="690" y="334" transform="rotate(-90 690 334)">30-6</text>
<text x="103" y="338" transform="rotate(-90 103 338)">03B1046</text>
<text x="160" y="340">48G8N 1</text>
<text x="175" y="340">3.1K/7.9K</text>
<text x="260" y="339" transform="rotate(-45 260 339)">HS 12x12x</text>
<text x="310" y="337">48G8NSP2</text>
<text x="412" y="340" transform="rotate(-45 412 340)">HS 12x12x</text>
<text x="451" y="340">40G6N 1</text>
<text x="466" y="340">4.4K/8.6K</text>
<text x="529" y="339" transform="rotate(-45 529 339)">HS 12x12x</text>
<text x="550" y="338">04B1018</text>
<text x="590" y="338">(</text>
<text x="592" y="338">EL: 35-8</text>
<text x="610" y="338">)</text>
<text x="638" y="340">W24x62</text>
<text x="56" y="347" transform="rotate(-90 56 347)">&quot;)</text>
<text x="92" y="352" transform="rotate(-90 92 352)">(LSV)</text>
<text x="104" y="358" transform="rotate(-90 104 358)">W16x26</text>
<text x="580" y="362">14K 330 /198</text>
<text x="644" y="365" transform="rotate(-90 644 365)">W14x22</text>
<text x="650" y="365" transform="rotate(-90 650 365)">04B1019</text>
<text x="50" y="368" transform="rotate(-90 50 368)">T.O.GIRDER</text>
<text x="56" y="369" transform="rotate(-90 56 369)">EL: (+35'-8</text>
<text x="63" y="366" transform="rotate(-90 63 366)">@ GRID 'E'</text>
<text x="66" y="374">2</text>
<text x="92" y="376" transform="rotate(-90 92 376)">HSS12x8x</text>
<text x="523" y="378">04B1017</text>
<text x="661" y="375" transform="rotate(-90 661 375)">04B1015</text>
<text x="61" y="382">SE202</text>
<text x="575" y="378">(</text>
<text x="577" y="378">EL: 35-2</text>
<text x="595" y="378">)</text>
<text x="636" y="379">W24x55</text>
<text x="660" y="383" transform="rotate(45 660 383)">04C10</text>
<text x="38" y="387" transform="rotate(-90 38 387)">25-11</text>
<text x="657" y="389" transform="rotate(45 657 389)">W14x61</text>
<text x="669" y="392" transform="rotate(45 669 392)">3</text>
<text x="690" y="390" transform="rotate(-90 690 390)">1-4</text>
<text x="696" y="395" transform="rotate(-90 696 395)">E.O.S</text>
<text x="600" y="398">SE223</text>
<text x="78" y="404" transform="rotate(45 78 404)">W14x38</text>
<text x="92" y="406" transform="rotate(-90 92 406)">02B1040</text>
<text x="605" y="406">5</text>
<text x="649" y="402" transform="rotate(-90 649 402)">W18x35</text>
<text x="73" y="409" transform="rotate(45 73 409)">02C10</text>
<text x="82" y="418" transform="rotate(45 82 418)">1</text>
<text x="103" y="418" transform="rotate(-90 103 418)">02B1038</text>
<text x="107" y="416">(EL:34</text>
<text x="118" y="416">'</text>
<text x="119" y="416">-11&quot;)</text>
<text x="160" y="424">30K 285</text>
<text x="175" y="424">/171</text>
<text x="281" y="424">30K 3</text>
<text x="290" y="424">13 /188</text>
<text x="357" y="424">30K 2</text>
<text x="367" y="424">85 /171</text>
<text x="449" y="424">30K 313 /1</text>
<text x="466" y="424">88</text>
<text x="580" y="424">30K 330 /198</text>
<text x="518" y="430" transform="rotate(-90 518 430)">W24x62</text>
<text x="731" y="438">THE INFORMATION NOTED HEREON THIS DRAWING IS THE</text>
<text x="93" y="440" transform="rotate(-90 93 440)">(LSV)</text>
<text x="104" y="443" transform="rotate(-90 104 443)">W16x26</text>
<text x="731" y="444">PROPERTY OF STEEL FAB ENTERPRISES, INC.AND SHALL</text>
<text x="451" y="454">31-3</text>
<text x="510" y="454">3-9</text>
<text x="573" y="454">34</text>
<text x="578" y="454">-9</text>
<text x="731" y="451">NOTED BE USED WITHOUT WRITTEN CONSENT.</text>
<text x="437" y="460">5 EQ</text>
<text x="445" y="460">.</text>
<text x="447" y="460">SPACES @</text>
<text x="467" y="460">6-3</text>
<text x="557" y="460">6</text>
<text x="560" y="460">EQ. SPAC</text>
<text x="577" y="460">ES @ 5-9</text>
<text x="93" y="463" transform="rotate(-90 93 463)">HSS12x8x</text>
<text x="101" y="466">1-0</text>
<text x="38" y="471" transform="rotate(-90 38 471)">23-11</text>
<text x="99" y="471">TYP</text>
<text x="56" y="479" transform="rotate(-90 56 479)">&quot;)</text>
<text x="104" y="487" transform="rotate(-90 104 487)">02B1039</text>
<text x="111" y="492" transform="rotate(-45 111 492)">2</text>
<text x="186" y="491" transform="rotate(-45 186 491)">3</text>
<text x="531" y="492" transform="rotate(-45 531 492)">1</text>
<text x="261" y="492" transform="rotate(-45 261 492)">3</text>
<text x="342" y="493" transform="rotate(-45 342 493)">4</text>
<text x="518" y="497" transform="rotate(-90 518 497)">04B1016</text>
<text x="649" y="496" transform="rotate(-90 649 496)">04B1014</text>
<text x="50" y="501" transform="rotate(-90 50 501)">T.O.BEAM</text>
<text x="56" y="501" transform="rotate(-90 56 501)">EL: (+33'-7</text>
<text x="63" y="501" transform="rotate(-90 63 501)">@ GRID 'G'</text>
<text x="92" y="502" transform="rotate(-90 92 502)">02B1041</text>
<text x="102" y="501" transform="rotate(-45 102 501)">02C10</text>
<text x="177" y="501" transform="rotate(-45 177 501)">02C10</text>
<text x="194" y="504">02B1043</text>
<text x="231" y="504">W16x31</text>
<text x="252" y="501" transform="rotate(-45 252 501)">02C10</text>
<text x="333" y="503" transform="rotate(-45 333 503)">02C10</text>
<text x="407" y="501" transform="rotate(-45 407 501)">02C1010</text>
<text x="425" y="499">02B1046</text>
<text x="453" y="502" transform="rotate(-45 453 502)">02C101</text>
<text x="501" y="504">W1</text>
<text x="507" y="504">6x26</text>
<text x="522" y="501" transform="rotate(-45 522 501)">04C10</text>
<text x="107" y="505" transform="rotate(-45 107 505)">W14x43</text>
<text x="122" y="504">02B1042</text>
<text x="158" y="504">W16x31</text>
<text x="182" y="505" transform="rotate(-45 182 505)">W14x43</text>
<text x="257" y="505" transform="rotate(-45 257 505)">W14x43</text>
<text x="271" y="504">02B1044</text>
<text x="313" y="505">W16x36</text>
<text x="338" y="506" transform="rotate(-45 338 506)">W14x43</text>
<text x="350" y="504">02B1045</text>
<text x="387" y="504">W16x31</text>
<text x="411" y="505" transform="rotate(-45 411 505)">W14x38</text>
<text x="426" y="505">W16x26</text>
<text x="459" y="506" transform="rotate(-45 459 506)">W14x38</text>
<text x="469" y="504">04B1012</text>
<text x="527" y="505" transform="rotate(-45 527 505)">W14x61</text>
<text x="541" y="504">04B1013</text>
<text x="634" y="504">W24x55</text>
<text x="662" y="504" transform="rotate(-90 662 504)">1-4</text>
<text x="667" y="505" transform="rotate(-90 667 505)">E.O.S</text>
<text x="639" y="515" transform="rotate(-45 639 515)">2</text>
<text x="38" y="516" transform="rotate(-90 38 516)">1-4</text>
<text x="44" y="521" transform="rotate(-90 44 521)">E.O.S</text>
<text x="211" y="525">1</text>
<text x="485" y="523">1</text>
<text x="630" y="524" transform="rotate(-45 630 524)">04C10</text>
<text x="207" y="533">SE202</text>
<text x="481" y="531">SE204</text>
<text x="636" y="529" transform="rotate(-45 636 529)">W14x61</text>
<text x="51" y="536" transform="rotate(-90 51 536)">T.O.JOIST</text>
<text x="57" y="536" transform="rotate(-90 57 536)">EL: (+33'-11&quot;)</text>
<text x="64" y="536" transform="rotate(-90 64 536)">@ GRID 'G'</text>
<text x="87" y="549">1-4</text>
<text x="132" y="549">22-9</text>
<text x="208" y="549">22-9</text>
<text x="286" y="549">24-8</text>
<text x="363" y="549">22-2</text>
<text x="424" y="549">14-8</text>
<text x="482" y="549">20-4</text>
<text x="540" y="549">15-0</text>
<text x="606" y="549">25-0</text>
<text x="656" y="549">1-4</text>
<text x="83" y="555">E.O.S</text>
<text x="656" y="555">E.O.S</text>
</g>
<g font-size="5.5" fill="#f0f">
<text x="387" y="53">SEQ #03</text>
<text x="407" y="53">SEQ #04</text>
<text x="73" y="337" transform="rotate(-90 73 337)">SEQ #03</text>
<text x="73" y="358" transform="rotate(-90 73 358)">SEQ #02</text>
<text x="435" y="532">SEQ #02</text>
<text x="454" y="532">SEQ #04</text>
<text x="684" y="545" transform="rotate(-90 684 545)">E207</text>
<text x="678" y="556" transform="rotate(-90 678 556)">REFER SHEET</text>
<text x="671" y="558" transform="rotate(-90 671 558)">MATCH LINE A-A</text>
</g>
<g font-size="4.7">
<text x="55" y="47" transform="rotate(-90 55 47)">3/</text>
<text x="56" y="45" transform="rotate(-90 56 45)">4</text>
<text x="57" y="88" transform="rotate(-90 57 88)">4</text>
<text x="92" y="88" transform="rotate(-90 92 88)">1/</text>
<text x="93" y="85" transform="rotate(-90 93 85)">4</text>
<text x="55" y="90" transform="rotate(-90 55 90)">1/</text>
<text x="123" y="110">1/</text>
<text x="126" y="111">16</text>
<text x="92" y="129" transform="rotate(-90 92 129)">1/</text>
<text x="94" y="126" transform="rotate(-90 94 126)">4</text>
<text x="189" y="162">1/</text>
<text x="383" y="162">1/</text>
<text x="92" y="166" transform="rotate(-90 92 166)">4</text>
<text x="123" y="168">3/</text>
<text x="192" y="163">4</text>
<text x="386" y="163">2</text>
<text x="91" y="168" transform="rotate(-90 91 168)">1/</text>
<text x="125" y="169">4</text>
<text x="55" y="178" transform="rotate(-90 55 178)">7/</text>
<text x="57" y="176" transform="rotate(-90 57 176)">8</text>
<text x="275" y="186" transform="rotate(-45 275 186)">16</text>
<text x="427" y="186" transform="rotate(-45 427 186)">5/</text>
<text x="430" y="185" transform="rotate(-45 430 185)">16</text>
<text x="594" y="186" transform="rotate(-45 594 186)">16</text>
<text x="272" y="186" transform="rotate(-45 272 186)">5/</text>
<text x="591" y="187" transform="rotate(-45 591 187)">5/</text>
<text x="91" y="210" transform="rotate(-90 91 210)">1/</text>
<text x="93" y="207" transform="rotate(-90 93 207)">4</text>
<text x="55" y="213" transform="rotate(-90 55 213)">3/</text>
<text x="57" y="211" transform="rotate(-90 57 211)">8</text>
<text x="122" y="235">3/</text>
<text x="125" y="236">8</text>
<text x="91" y="252" transform="rotate(-90 91 252)">1/</text>
<text x="93" y="249" transform="rotate(-90 93 249)">4</text>
<text x="791" y="272">1/</text>
<text x="793" y="273">2</text>
<text x="778" y="285">3/</text>
<text x="780" y="287">4</text>
<text x="124" y="290">1/</text>
<text x="126" y="291">16</text>
<text x="92" y="303" transform="rotate(-90 92 303)">1/</text>
<text x="93" y="300" transform="rotate(-90 93 300)">4</text>
<text x="276" y="324" transform="rotate(-45 276 324)">16</text>
<text x="544" y="324" transform="rotate(-45 544 324)">16</text>
<text x="273" y="324" transform="rotate(-45 273 324)">5/</text>
<text x="425" y="326" transform="rotate(-45 425 326)">5/</text>
<text x="428" y="325" transform="rotate(-45 428 325)">16</text>
<text x="541" y="325" transform="rotate(-45 541 325)">5/</text>
<text x="605" y="337">1/</text>
<text x="608" y="339">2</text>
<text x="55" y="351" transform="rotate(-90 55 351)">1/</text>
<text x="57" y="349" transform="rotate(-90 57 349)">2</text>
<text x="91" y="359" transform="rotate(-90 91 359)">1/</text>
<text x="92" y="356" transform="rotate(-90 92 356)">4</text>
<text x="591" y="377">1/</text>
<text x="593" y="379">2</text>
<text x="93" y="443" transform="rotate(-90 93 443)">4</text>
<text x="92" y="446" transform="rotate(-90 92 446)">1/</text>
<text x="593" y="458">1/</text>
<text x="596" y="460">2</text>
<text x="55" y="483" transform="rotate(-90 55 483)">1/</text>
<text x="57" y="480" transform="rotate(-90 57 480)">2</text>
</g>
<g font-size="3.7">
<text x="839" y="235">TRUE NORTH</text>
<text x="866" y="235">PROJECT NORTH</text>
</g>
<g font-size="3.5">
<text x="772" y="21">1</text>
<text x="784" y="21">2</text>
<text x="801" y="21">3</text>
<text x="820" y="21">4</text>
<text x="831" y="21">5</text>
<text x="841" y="21">6</text>
<text x="852" y="21">7</text>
<text x="867" y="21">8</text>
<text x="885" y="21">9</text>
<text x="758" y="31">A</text>
<text x="758" y="47">C</text>
<text x="758" y="62">E</text>
<text x="758" y="81">G</text>
</g>
</svg>
